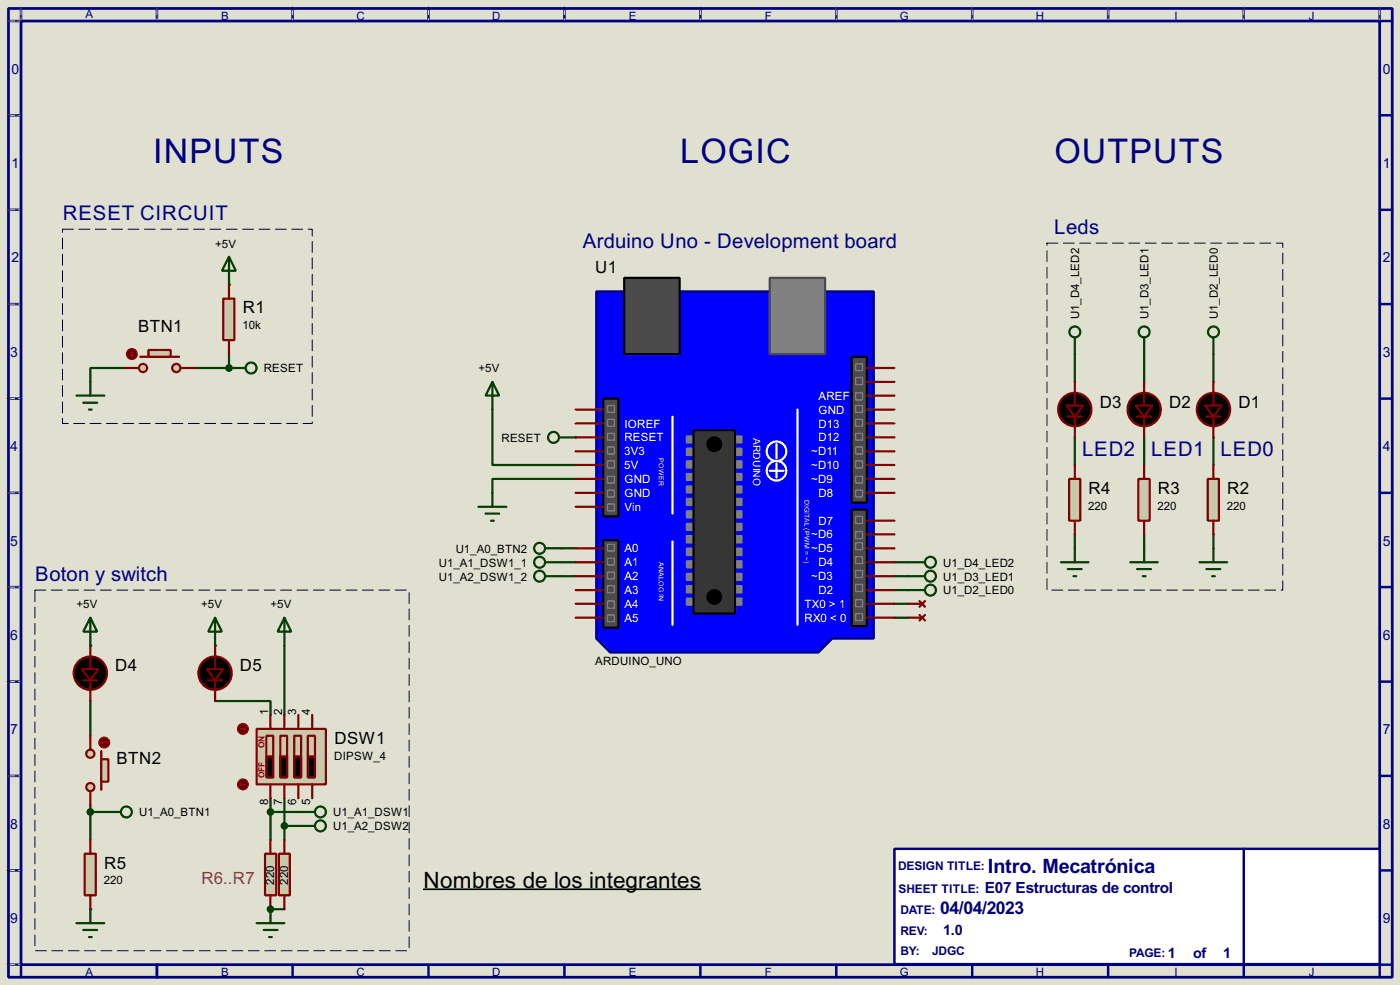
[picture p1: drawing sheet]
<svg xmlns="http://www.w3.org/2000/svg" width="256mm" height="180mm" viewBox="0 0 256 180" stroke-linecap="round" stroke-linejoin="round" font-family="sans-serif">
<path d="M0 0h256.5v180.3h-256.5z" fill="#e0e0d0"/>
<path d="M1.6 1.6h253.5v177.3h-253.5zM3.9 3.9h248.9v172.7h-248.9z" fill="none" stroke="#000080" stroke-width=".5"/>
<g fill="none" stroke="#000080" stroke-width=".45">
<path d="M3.9 1.6v2.3h-2.3M28.8 1.6v2.3M53.6 1.6v2.3M78.5 1.6v2.3M103.4 1.6v2.3M128.3 1.6v2.3M153.2 1.6v2.3M178.1 1.6v2.3M203 1.6v2.3M227.9 1.6v2.3M252.8 1.6v2.3h2.3M1.6 21.1h2.3"/>
<path d="M1.6 38.4h2.3M252.8 21.1h2.3M252.8 38.4h2.3M1.6 55.7h2.3M252.8 55.7h2.3M1.6 73h2.3M252.8 73h2.3M1.6 90.2h2.3M252.8 90.2h2.3M1.6 107.5h2.3M252.8 107.5h2.3M1.6 124.8h2.3"/>
<path d="M252.8 124.8h2.3M1.6 142h2.3M1.6 159.3h2.3M252.8 142h2.3M252.8 159.3h2.3M1.6 176.6h2.3v2.3M28.8 176.6v2.3M53.6 176.6v2.3M78.5 176.6v2.3M103.4 176.6v2.3M128.3 176.6v2.3M153.2 176.6v2.3"/>
<path d="M178.1 176.6v2.3M203 176.6v2.3M227.9 176.6v2.3M255.1 176.6h-2.3v2.3"/>
</g>
<g fill="none" stroke="#e0e0d0" stroke-width=".18">
<path d="M1.3 3.9h2.3M3.9 1.3v2.3M28.8 1.3v2.3M53.6 1.3v2.3M78.5 1.3v2.3M103.4 1.3v2.3M128.3 1.3v2.3M153.2 1.3v2.3M178.1 1.3v2.3M203 1.3v2.3M227.9 1.3v2.3M252.8 1.3v2.3"/>
<path d="M1.3 21.1h2.3M1.3 38.4h2.3M1.3 55.7h2.3M1.3 73h2.3M1.3 90.2h2.3M1.3 107.5h2.3M1.3 124.8h2.3M1.3 142h2.3M1.3 159.3h2.3M1.3 176.6h2.3"/>
</g>
<g fill="none" stroke="#000" stroke-width=".18" stroke-dasharray=".5 1">
<path d="M1.3 3.9h2.3M3.9 1.3v2.3M28.8 1.3v2.3M53.6 1.3v2.3M78.5 1.3v2.3M103.4 1.3v2.3M128.3 1.3v2.3M153.2 1.3v2.3M178.1 1.3v2.3M203 1.3v2.3M227.9 1.3v2.3M252.8 1.3v2.3"/>
<path d="M1.3 21.1h2.3M1.3 38.4h2.3M1.3 55.7h2.3M1.3 73h2.3M1.3 90.2h2.3M1.3 107.5h2.3M1.3 124.8h2.3M1.3 142h2.3M1.3 159.3h2.3M1.3 176.6h2.3"/>
</g>
<path d="M163.9 155.4h88.9v21.1h-88.9z" fill="#fff" stroke="#000080" stroke-width=".45"/>
<path d="M227.9 155.4v21.1" fill="none" stroke="#000080" stroke-width=".45"/>
<path d="M35.6 67.4h6.4M196.9 80.1v5M196.9 97.8v2.6M209.6 80.1v5M209.6 97.8v2.6M222.3 80.1v5M222.3 97.8v2.6" fill="none" stroke="#004000" stroke-width=".4"/>
<circle cx="42" cy="67.4" r=".2" fill="#004000"/>
<path d="M42 64.8v2.6" fill="none" stroke="#004000" stroke-width=".4"/>
<circle cx="42" cy="52.1" r=".2" fill="#004000"/>
<path d="M22.9 67.4h-6.3v2.5" fill="none" stroke="#004000" stroke-width=".4"/>
<circle cx="16.6" cy="166.4" r=".2" fill="#004000"/>
<path d="M16.6 128.3v6.4" fill="none" stroke="#004000" stroke-width=".4"/>
<circle cx="16.6" cy="118.2" r=".2" fill="#004000"/>
<path d="M16.6 147.4v6.3" fill="none" stroke="#004000" stroke-width=".4"/>
<circle cx="39.4" cy="118.2" r=".2" fill="#004000"/>
<path d="M196.9 64.8v5.1M209.6 64.8v5.1M222.3 64.8v5.1M39.4 128.3h10.2v2.6M49.6 146.1v7.6" fill="none" stroke="#004000" stroke-width=".4"/>
<circle cx="49.6" cy="166.4" r=".2" fill="#004000"/>
<path d="M52.1 146.1v7.6M49.6 166.4h2.5" fill="none" stroke="#004000" stroke-width=".4"/>
<circle cx="105.5" cy="80.1" r=".2" fill="#004000"/>
<g fill="none" stroke="#004000" stroke-width=".4">
<path d="M90.2 69.9l1.3 2.5h-2.5zM90.2 69.9v15.2h15.3M87.7 92.8h5.1M89 94h2.5M90 95.3h.5M105.5 87.7h-15.3v5.1M52.1 118.2v12.7M102.9 100.4h2.6M102.9 102.9h2.6M102.9 105.5h2.6M163.9 102.9h2.5M163.9 105.5h2.5"/>
<path d="M163.9 108h2.5M163.9 110.5h2.5M163.9 113.1h2.5M16.6 148.6h2.5M49.6 148.6h5.1M52.1 151.2h2.6"/>
</g>
<path d="M77.5 162.8h51" fill="none" stroke="#000" stroke-width=".3"/>
<g fill="#000" stroke="#800000" stroke-width=".4">
<path d="M195.4 74.2h3l-1.5 2.1z"/>
<circle cx="196.9" cy="75" r="3.1"/>
</g>
<path d="M195.6 76.3h2.6M196.9 69.9v4.3M196.9 76.3v3.8" fill="none" stroke="#800000" stroke-width=".4"/>
<path d="M195.9 87.7h2v7.6h-2z" fill="#c8c8aa" stroke="#800000" stroke-width=".4"/>
<path d="M208.3 76.3h2.6M209.6 69.9v4.3M209.6 76.3v3.8M196.9 85.1v2.6M196.9 95.3v2.5" fill="none" stroke="#800000" stroke-width=".4"/>
<path d="M194.4 102.9h5M195.6 104.2h2.6M196.7 105.5h.5M196.9 100.4v2.5" fill="none" stroke="#004000" stroke-width=".4"/>
<g fill="#000" stroke="#800000" stroke-width=".4">
<path d="M208.1 74.2h3l-1.5 2.1z"/>
<circle cx="209.6" cy="75" r="3.1"/>
</g>
<path d="M208.6 87.7h2v7.6h-2z" fill="#c8c8aa" stroke="#800000" stroke-width=".4"/>
<path d="M221 76.3h2.6M222.3 69.9v4.3M222.3 76.3v3.8M209.6 85.1v2.6M209.6 95.3v2.5" fill="none" stroke="#800000" stroke-width=".4"/>
<path d="M207.1 102.9h5M208.3 104.2h2.6M209.4 105.5h.5M209.6 100.4v2.5" fill="none" stroke="#004000" stroke-width=".4"/>
<g fill="#000" stroke="#800000" stroke-width=".4">
<path d="M220.8 74.2h3l-1.5 2.1z"/>
<circle cx="222.3" cy="75" r="3.1"/>
</g>
<path d="M221.3 87.7h2v7.6h-2z" fill="#c8c8aa" stroke="#800000" stroke-width=".4"/>
<path d="M222.3 85.1v2.6M222.3 95.3v2.5" fill="none" stroke="#800000" stroke-width=".4"/>
<path d="M219.8 102.9h5M221 104.2h2.6M222.1 105.5h.5M222.3 100.4v2.5" fill="none" stroke="#004000" stroke-width=".4"/>
<g fill="#c8c8aa" stroke="#800000" stroke-width=".4">
<circle cx="26.2" cy="67.4" r=".75"/>
<circle cx="32.3" cy="67.4" r=".75"/>
</g>
<path d="M25.7 65.3h7.1" fill="none" stroke="#800000" stroke-width=".4"/>
<path d="M27.2 64.1h4.1v1.2h-4.1z" fill="#c8c8aa" stroke="#800000" stroke-width=".4"/>
<path d="M22.9 67.4h2.6M33.1 67.4h2.5" fill="none" stroke="#800000" stroke-width=".4"/>
<circle cx="24.1" cy="64.8" r="1" fill="#400000" stroke="#f00" stroke-width=".2"/>
<path d="M23.9 65.1l.3 .2M24.2 64.3v1M24.2 64.3l.2 .3M24.2 64.3l-.3 .3M24.4 65.1l-.2 .2" fill="none" stroke="#f00" stroke-width=".2"/>
<g fill="none" stroke="#004000" stroke-width=".4">
<path d="M42 47l1.2 2.6h-2.5zM42 47v5.1M42 67.4h3"/>
<circle cx="46" cy="67.4" r="1"/>
</g>
<circle cx="41.9" cy="67.4" r=".5" fill="#004000" stroke="#004000" stroke-width=".4"/>
<path d="M40.9 54.7h2.1v7.6h-2.1z" fill="#c8c8aa" stroke="#800000" stroke-width=".4"/>
<path d="M42 52.1v2.6M42 62.3v2.5M16.6 118.2v4.3M166.4 113.1h2.6M166.4 110.5h2.6M168.5 112.6l1 1M168.5 110l1 1.1M169.5 112.6l-1 1M169.5 110l-1 1.1M15.3 124.5h2.5M16.6 124.5v3.8" fill="none" stroke="#800000" stroke-width=".4"/>
<g fill="none" stroke="#004000" stroke-width=".4">
<path d="M14 72.4h5.1M15.3 73.7h2.5M16.3 75h.5M16.6 69.9v2.5M102.4 80.1h3.1M166.4 108h3.1M166.4 105.5h3.1M166.4 102.9h3.1"/>
<circle cx="101.4" cy="80.1" r="1"/>
<circle cx="170.4" cy="102.9" r="1"/>
<circle cx="170.4" cy="105.5" r="1"/>
<circle cx="170.4" cy="108" r="1"/>
</g>
<path d="M11.5 42h45.7v35.5h-45.7zM191.8 44.5h43.2v63.5h-43.2z" fill="none" stroke="#e0e0d0" stroke-width=".18"/>
<path d="M11.5 42h45.7v35.5h-45.7zM191.8 44.5h43.2v63.5h-43.2z" fill="none" stroke="#000040" stroke-width=".18" stroke-dasharray="2 1"/>
<g fill="#000" stroke="#800000" stroke-width=".4">
<path d="M15 122.5h3.1l-1.5 2z"/>
<circle cx="16.5" cy="123.2" r="3.1"/>
</g>
<path d="M15.5 156.3h2.1v7.6h-2.1z" fill="#c8c8aa" stroke="#800000" stroke-width=".4"/>
<path d="M16.6 153.7v2.6M16.6 163.9v2.5" fill="none" stroke="#800000" stroke-width=".4"/>
<path d="M14 169h5.1M15.3 170.2h2.5M16.3 171.5h.5M16.6 166.4v2.6" fill="none" stroke="#004000" stroke-width=".4"/>
<g fill="#c8c8aa" stroke="#800000" stroke-width=".4">
<circle cx="16.5" cy="138" r=".75"/>
<circle cx="16.5" cy="144.1" r=".75"/>
</g>
<path d="M18.6 137.5v7.1" fill="none" stroke="#800000" stroke-width=".4"/>
<path d="M18.6 139h1.3v4.1h-1.3z" fill="#c8c8aa" stroke="#800000" stroke-width=".4"/>
<path d="M16.6 134.7v2.5M16.6 144.8v2.6" fill="none" stroke="#800000" stroke-width=".4"/>
<circle cx="19.1" cy="135.9" r="1" fill="#400000" stroke="#f00" stroke-width=".2"/>
<path d="M18.6 135.9h1M18.6 135.9l.3 .3M18.9 135.7l-.3 .2M19.4 135.7l.2 .2M19.6 135.9l-.2 .3" fill="none" stroke="#f00" stroke-width=".2"/>
<g fill="none" stroke="#004000" stroke-width=".4">
<path d="M16.6 113.1l1.2 2.5h-2.5zM16.6 113.1v5.1M99.9 100.4h3"/>
<circle cx="98.8" cy="100.4" r="1"/>
</g>
<circle cx="16.5" cy="148.6" r=".5" fill="#004000" stroke="#004000" stroke-width=".4"/>
<path d="M48.6 156.3h2v7.6h-2z" fill="#c8c8aa" stroke="#800000" stroke-width=".4"/>
<path d="M49.6 153.7v2.6M49.6 163.9v2.5" fill="none" stroke="#800000" stroke-width=".4"/>
<g fill="none" stroke="#004000" stroke-width=".4">
<path d="M39.4 113.1l1.3 2.5h-2.5zM39.4 113.1v5.1M99.9 102.9h3M47 169h5.1M48.3 170.2h2.6M49.3 171.5h.5M49.6 166.4v2.6"/>
<circle cx="98.8" cy="102.9" r="1"/>
</g>
<path d="M47 133.4h12.7v10.2h-12.7z" fill="#c8c8aa" stroke="#800000" stroke-width=".4"/>
<path d="M48.8 134.7h1.3v7.6h-1.3zM49.6 130.9v2.5M51.4 134.7h1.2v7.6h-1.2zM52.1 130.9v2.5M53.9 134.7h1.3v7.6h-1.3zM54.7 130.9v2.5M56.4 134.7h1.3v7.6h-1.3zM57.2 130.9v2.5M49.6 143.6v2.5M52.1 143.6v2.5M54.7 143.6v2.5M57.2 143.6v2.5" fill="none" stroke="#800000" stroke-width=".4"/>
<path d="M48.8 138.5h1.3v3.8h-1.3zM51.4 138.5h1.2v3.8h-1.2zM53.9 138.5h1.3v3.8h-1.3zM56.4 138.5h1.3v3.8h-1.3z" fill="#000" stroke="#800000" stroke-width=".4"/>
<circle cx="44.5" cy="143.6" r="1" fill="#400000" stroke="#f00" stroke-width=".2"/>
<path d="M44 143.6l.3 .2M44 143.6h1M44.3 143.3l-.3 .3" fill="none" stroke="#f00" stroke-width=".2"/>
<circle cx="44.5" cy="133.4" r="1" fill="#400000" stroke="#f00" stroke-width=".2"/>
<path d="M44 133.4h1M44.8 133.2l.2 .2M45 133.4l-.2 .3" fill="none" stroke="#f00" stroke-width=".2"/>
<g fill="#000" stroke="#800000" stroke-width=".4">
<path d="M37.9 122.5h3l-1.5 2z"/>
<circle cx="39.4" cy="123.2" r="3.1"/>
</g>
<path d="M39.4 118.2v4.3M38.2 124.5h2.5M39.4 124.5v3.8" fill="none" stroke="#800000" stroke-width=".4"/>
<circle cx="49.5" cy="148.6" r=".5" fill="#004000" stroke="#004000" stroke-width=".4"/>
<path d="M6.4 108h68.6v66h-68.6z" fill="none" stroke="#e0e0d0" stroke-width=".18"/>
<path d="M6.4 108h68.6v66h-68.6z" fill="none" stroke="#000040" stroke-width=".18" stroke-dasharray="2 1"/>
<g fill="none" stroke="#004000" stroke-width=".4">
<path d="M196.9 61.8v3M209.6 61.8v3M222.3 61.8v3"/>
<circle cx="196.9" cy="60.8" r="1"/>
<circle cx="209.6" cy="60.8" r="1"/>
<circle cx="222.3" cy="60.8" r="1"/>
</g>
<path d="M51.1 156.3h2v7.6h-2z" fill="#c8c8aa" stroke="#800000" stroke-width=".4"/>
<path d="M52.1 153.7v2.6M52.1 163.9v2.5" fill="none" stroke="#800000" stroke-width=".4"/>
<g fill="#004000" stroke="#004000" stroke-width=".4">
<circle cx="49.5" cy="166.4" r=".5"/>
<circle cx="52.1" cy="151.2" r=".5"/>
</g>
<g fill="none" stroke="#004000" stroke-width=".4">
<path d="M99.9 105.5h3"/>
<circle cx="98.8" cy="105.5" r="1"/>
</g>
<path d="M109.3 53.4h50.8v63.5h-7.6l-2.6 2.5h-38.1l-2.5-2.5z" fill-rule="evenodd" fill="#00f" stroke="#000080" stroke-width=".45"/>
<path d="M110.5 98.9h2.8v16h-2.8z" fill="#4b4b4b" stroke="#000" stroke-width=".4"/>
<path d="M111.3 99.6h1.3v1.3h-1.3zM111.3 102.2h1.3v1.2h-1.3zM111.3 104.7h1.3v1.3h-1.3zM111.3 107.2h1.3v1.3h-1.3zM111.3 110h1.3v1.3h-1.3zM111.3 112.6h1.3v1.2h-1.3z" fill="none" stroke="#808080" stroke-width=".25"/>
<path d="M110.5 73h2.8v21.5h-2.8z" fill="#4b4b4b" stroke="#000" stroke-width=".4"/>
<path d="M111.3 76.8h1.3v1.2h-1.3zM111.3 79.3h1.3v1.3h-1.3zM111.3 74.2h1.3v1.3h-1.3zM111.3 81.8h1.3v1.3h-1.3zM111.3 84.4h1.3v1.3h-1.3zM111.3 87.2h1.3v1.2h-1.3zM111.3 89.7h1.3v1.3h-1.3z" fill="none" stroke="#808080" stroke-width=".25"/>
<path d="M156 93.3h2.8v21.3h-2.8z" fill="#4b4b4b" stroke="#000" stroke-width=".4"/>
<path d="M156.8 99.4h1.2v1.2h-1.2zM156.8 101.9h1.2v1.3h-1.2zM156.8 104.4h1.2v1.3h-1.2zM156.8 107h1.2v1.3h-1.2zM156.8 109.8h1.2v1.3h-1.2zM156.8 112.3h1.2v1.3h-1.2z" fill="none" stroke="#808080" stroke-width=".25"/>
<path d="M156 65.3h2.8v26.7h-2.8z" fill="#4b4b4b" stroke="#000" stroke-width=".4"/>
<path d="M156.8 76.8h1.2v1.2h-1.2zM156.8 79.3h1.2v1.3h-1.2zM156.8 74.2h1.2v1.3h-1.2zM156.8 71.9h1.2v1.3h-1.2zM156.8 69.1h1.2v1.3h-1.2zM156.8 66.6h1.2v1.3h-1.2zM156.8 81.8h1.2v1.3h-1.2zM156.8 84.4h1.2v1.3h-1.2zM156.8 87.2h1.2v1.2h-1.2zM156.8 89.7h1.2v1.3h-1.2zM156.8 97.3h1.2v1.3h-1.2zM156.8 94.5h1.2v1.3h-1.2z" fill="none" stroke="#808080" stroke-width=".25"/>
<path d="M141 50.9h10.2v13.9h-10.2z" fill="#808080" stroke="#4b4b4b" stroke-width=".4"/>
<path d="M114.4 50.9h10.1v13.9h-10.1z" fill="#4b4b4b" stroke="#000" stroke-width=".4"/>
<g fill="#808080" stroke="#808080" stroke-width=".25">
<path d="M125.8 79.8h1.3v1.3h-1.3z"/>
<path d="M125.8 82.1h1.3v1.3h-1.3z"/>
<path d="M125.8 84.4h1.3v1.3h-1.3z"/>
<path d="M125.8 86.7h1.3v1.2h-1.3z"/>
<path d="M125.8 89h1.3v1.2h-1.3z"/>
<path d="M125.8 91.2h1.3v1.3h-1.3z"/>
<path d="M125.8 93.5h1.3v1.3h-1.3z"/>
<path d="M125.8 95.8h1.3v1.3h-1.3z"/>
<path d="M125.8 98.1h1.3v1.3h-1.3z"/>
<path d="M125.8 100.4h1.3v1.3h-1.3z"/>
<path d="M125.8 102.7h1.3v1.2h-1.3z"/>
<path d="M125.8 105h1.3v1.2h-1.3z"/>
<path d="M125.8 107.2h1.3v1.3h-1.3z"/>
<path d="M125.8 109.5h1.3v1.3h-1.3z"/>
<path d="M134.7 79.8h1.2v1.3h-1.2z"/>
<path d="M134.7 82.1h1.2v1.3h-1.2z"/>
<path d="M134.7 84.4h1.2v1.3h-1.2z"/>
<path d="M134.7 86.7h1.2v1.2h-1.2z"/>
<path d="M134.7 89h1.2v1.2h-1.2z"/>
<path d="M134.7 91.2h1.2v1.3h-1.2z"/>
<path d="M134.7 93.5h1.2v1.3h-1.2z"/>
<path d="M134.7 95.8h1.2v1.3h-1.2z"/>
<path d="M134.7 98.1h1.2v1.3h-1.2z"/>
<path d="M134.7 100.4h1.2v1.3h-1.2z"/>
<path d="M134.7 102.7h1.2v1.2h-1.2z"/>
<path d="M134.7 105h1.2v1.2h-1.2z"/>
<path d="M134.7 107.2h1.2v1.3h-1.2z"/>
<path d="M134.7 109.5h1.2v1.3h-1.2z"/>
</g>
<path d="M127.1 78.8h7.6v33.5h-7.6z" fill="#363636" stroke="#000" stroke-width=".4"/>
<g fill="#000" stroke="#000" stroke-width=".4">
<circle cx="130.8" cy="81.3" r="1.25"/>
<circle cx="130.8" cy="109.3" r="1.25"/>
</g>
<g fill="none" stroke="#fff" stroke-width=".4">
<path d="M123.2 76.3v17.7M146.1 75v39.4M123.2 99.1v15.3M141 86.2h2.6M142.3 81.3v2.6M142.3 84.9v2.5"/>
<circle cx="142.2" cy="82.6" r="1.8"/>
<circle cx="142.2" cy="86.2" r="1.8"/>
</g>
<path d="M111.3 92.3h1.3v1.2h-1.3z" fill="none" stroke="#808080" stroke-width=".25"/>
<g fill="none" stroke="#800000" stroke-width=".4">
<path d="M105.5 77.5h5M105.5 75h5M158.8 77.5h5.1M158.8 72.4h5.1M158.8 75h5.1M158.8 67.4h5.1M158.8 69.9h5.1M105.5 80.1h5M105.5 82.6h5M105.5 85.1h5M105.5 87.7h5M105.5 90.2h5"/>
<path d="M105.5 92.8h5M158.8 80.1h5.1M158.8 82.6h5.1M158.8 85.1h5.1M158.8 87.7h5.1M158.8 90.2h5.1M158.8 95.3h5.1M158.8 97.8h5.1M105.5 100.4h5M105.5 102.9h5M105.5 105.5h5M105.5 108h5"/>
<path d="M105.5 110.5h5M105.5 113.1h5M158.8 100.4h5.1M158.8 102.9h5.1M158.8 105.5h5.1M158.8 108h5.1M158.8 110.5h5.1M158.8 113.1h5.1"/>
</g>
<g fill="none" stroke="#004000" stroke-width=".4">
<path d="M52.1 113.1l1.3 2.5h-2.5zM52.1 113.1v5.1M19.1 148.6h3.1M54.7 148.6h3M54.7 151.2h3"/>
<circle cx="23.1" cy="148.6" r="1"/>
<circle cx="58.7" cy="151.2" r="1"/>
<circle cx="58.7" cy="148.6" r="1"/>
</g>
<g font-size="7" fill="#000080">
<text x="28.1" y="29.8">INPUTS</text>
<text x="124.6" y="29.8">LOGIC</text>
<text x="193.2" y="29.8">OUTPUTS</text>
</g>
<text font-size="4.6" x="77.6" y="162.6">Nombres de los integrantes</text>
<g font-size="4.2" fill="#000080">
<text x="11.5" y="40.3">RESET CIRCUIT</text>
<text x="106.8" y="45.4">Arduino Uno - Development board</text>
<text x="193.1" y="42.9">Leds</text>
<text x="198.2" y="83.5">LED2</text>
<text x="210.9" y="83.5">LED1</text>
<text x="223.6" y="83.5">LED0</text>
<text x="6.5" y="106.4">Boton y switch</text>
</g>
<text font-size="4.1" fill="#000080" x="181" y="159.7">Intro. Mecatrónica</text>
<text font-size="3.6" fill="#000080" x="172.3" y="167.4">04/04/2023</text>
<g font-size="3.5">
<text x="109.1" y="50.1">U1</text>
<text x="44.5" y="57.4">R1</text>
<text x="25.3" y="60.7">BTN1</text>
<text x="201.5" y="74.6">D3</text>
<text x="214.2" y="74.6">D2</text>
<text x="226.9" y="74.6">D1</text>
<text x="199.4" y="90.4">R4</text>
<text x="212.1" y="90.4">R3</text>
<text x="224.8" y="90.4">R2</text>
<text x="21.1" y="122.9">D4</text>
<text x="44" y="122.9">D5</text>
<text x="61.3" y="136.1">DSW1</text>
<text x="21.4" y="139.9">BTN2</text>
<text x="19.1" y="159">R5</text>
</g>
<text font-size="3.5" fill="#804040" x="36.9" y="161.7">R6..R7</text>
<text font-size="3.2" fill="#000080" x="180.4" y="163.5">E07 Estructuras de control</text>
<g font-size="3" fill="#000080">
<text x="172.8" y="171.1">1.0</text>
<text x="214" y="175.4">1</text>
<text x="218.6" y="175.4">of</text>
<text x="224.1" y="175.4">1</text>
</g>
<g font-size="2.9" fill="#000080">
<text x="2.1" y="13.5">0</text>
<text x="253.4" y="13.5">0</text>
<text x="2.1" y="30.7">1</text>
<text x="253.4" y="30.7">1</text>
<text x="2.1" y="48">2</text>
<text x="253.4" y="48">2</text>
<text x="1.9" y="65.3">3</text>
<text x="253.4" y="65.3">3</text>
<text x="1.9" y="82.5">4</text>
<text x="253.4" y="82.5">4</text>
<text x="1.9" y="99.9">5</text>
<text x="253.4" y="99.9">5</text>
<text x="1.9" y="117.1">6</text>
<text x="253.4" y="117.1">6</text>
<text x="1.9" y="134.4">7</text>
<text x="253.4" y="134.4">7</text>
<text x="1.9" y="151.7">8</text>
<text x="253.4" y="151.7">8</text>
<text x="1.9" y="168.9">9</text>
<text x="253.4" y="168.9">9</text>
</g>
<g font-size="2.5" fill="#000080">
<text x="164.5" y="159.2">DESIGN TITLE:</text>
<text x="164.6" y="163.5">SHEET TITLE:</text>
<text x="164.9" y="167.4">DATE:</text>
<text x="164.9" y="171.2">REV:</text>
<text x="164.9" y="174.7">BY:</text>
<text x="170.7" y="174.7">JDGC</text>
<text x="206.8" y="175.2">PAGE:</text>
</g>
<g font-size="2.4" fill="#000080">
<text x="15.6" y="3.4">A</text>
<text x="40.5" y="3.6">B</text>
<text x="65.3" y="3.6">C</text>
<text x="90.2" y="3.6">D</text>
<text x="115.2" y="3.6">E</text>
<text x="140.1" y="3.6">F</text>
<text x="164.8" y="3.6">G</text>
<text x="189.8" y="3.6">H</text>
<text x="215.1" y="3.6">I</text>
<text x="239.8" y="3.6">J</text>
<text x="15.6" y="178.7">A</text>
<text x="40.5" y="178.7">B</text>
<text x="65.3" y="178.7">C</text>
<text x="90.2" y="178.7">D</text>
<text x="115.2" y="178.7">E</text>
<text x="140.1" y="178.7">F</text>
<text x="164.8" y="178.7">G</text>
<text x="189.8" y="178.7">H</text>
<text x="215.1" y="178.7">I</text>
<text x="239.8" y="178.7">J</text>
</g>
<g font-size="2.4">
<text x="39.4" y="45.3">+5V</text>
<text x="197.7" y="58.4" transform="rotate(-90 197.7 58.4)">U1_D4_LED2</text>
<text x="210.4" y="58.4" transform="rotate(-90 210.4 58.4)">U1_D3_LED1</text>
<text x="223.1" y="58.4" transform="rotate(-90 223.1 58.4)">U1_D2_LED0</text>
<text x="44.5" y="60.3">10k</text>
<text x="48.3" y="68.1">RESET</text>
<text x="87.7" y="68.1">+5V</text>
<text x="91.9" y="80.8">RESET</text>
<text x="199.4" y="93.3">220</text>
<text x="212.1" y="93.3">220</text>
<text x="224.8" y="93.3">220</text>
<text x="83.5" y="101.2">U1_A0_BTN2</text>
<text x="80.4" y="103.7">U1_A1_DSW1_1</text>
<text x="80.4" y="106.3">U1_A2_DSW1_2</text>
<text x="172.8" y="106.3">U1_D3_LED1</text>
<text x="172.8" y="103.7">U1_D4_LED2</text>
<text x="14" y="111.3">+5V</text>
<text x="36.9" y="111.3">+5V</text>
<text x="49.6" y="111.3">+5V</text>
<text x="172.8" y="108.8">U1_D2_LED0</text>
<text x="109" y="121.7">ARDUINO_UNO</text>
<text x="49.1" y="130.9" transform="rotate(-90 49.1 130.9)">1</text>
<text x="51.7" y="130.9" transform="rotate(-90 51.7 130.9)">2</text>
<text x="54.2" y="130.9" transform="rotate(-90 54.2 130.9)">3</text>
<text x="56.8" y="130.8" transform="rotate(-90 56.8 130.8)">4</text>
<text x="61.2" y="139">DIPSW_4</text>
<text x="25.5" y="149.4">U1_A0_BTN1</text>
<text x="49.1" y="147.3" transform="rotate(-90 49.1 147.3)">8</text>
<text x="51.7" y="147.2" transform="rotate(-90 51.7 147.2)">7</text>
<text x="54.2" y="147.3" transform="rotate(-90 54.2 147.3)">6</text>
<text x="56.8" y="147.3" transform="rotate(-90 56.8 147.3)">5</text>
<text x="61" y="149.4">U1_A1_DSW1</text>
<text x="61" y="152">U1_A2_DSW2</text>
<text x="19.1" y="161.9">220</text>
<text x="50.3" y="161.9" transform="rotate(-90 50.3 161.9)">220</text>
<text x="52.8" y="161.9" transform="rotate(-90 52.8 161.9)">220</text>
</g>
<g font-size="2.4" fill="#fff">
<text x="149.9" y="75.7">GND</text>
<text x="149.9" y="73.2">AREF</text>
<text x="114.4" y="83.3">3V3</text>
<text x="114.4" y="78.3">IOREF</text>
<text x="114.4" y="80.8">RESET</text>
<text x="148.6" y="83.3">~D11</text>
<text x="149.9" y="78.3">D13</text>
<text x="149.9" y="80.8">D12</text>
<text x="114.4" y="85.9">5V</text>
<text x="114.4" y="88.4">GND</text>
<text x="148.6" y="85.9">~D10</text>
<text x="148.6" y="88.4">~D9</text>
<text x="114.4" y="91">GND</text>
<text x="114.4" y="93.5">Vin</text>
<text x="149.9" y="91">D8</text>
<text x="114.4" y="101.1">A0</text>
<text x="148.6" y="98.6">~D6</text>
<text x="148.6" y="101.1">~D5</text>
<text x="149.9" y="96">D7</text>
<text x="114.4" y="103.7">A1</text>
<text x="114.4" y="106.2">A2</text>
<text x="148.6" y="106.2">~D3</text>
<text x="149.9" y="103.7">D4</text>
<text x="114.4" y="108.7">A3</text>
<text x="114.4" y="111.3">A4</text>
<text x="114.4" y="113.8">A5</text>
<text x="147.4" y="111.3">TX0 &gt; 1</text>
<text x="147.4" y="113.8">RX0 &lt; 0</text>
<text x="149.9" y="108.7">D2</text>
</g>
<text font-size="2.1" fill="#fff" x="137.9" y="80.1" transform="rotate(90 137.9 80.1)">ARDUINO</text>
<g font-size="1.7" fill="#800000">
<text x="48.4" y="137" transform="rotate(-90 48.4 137)">ON</text>
<text x="48.5" y="142.5" transform="rotate(-90 48.5 142.5)">OFF</text>
</g>
<g font-size="1.4" fill="#fff">
<text x="120.7" y="83.9" transform="rotate(90 120.7 83.9)">POWER</text>
<text x="147.3" y="91.5" transform="rotate(90 147.3 91.5)">DIGITAL (PWM = ~)</text>
<text x="120.7" y="102.9" transform="rotate(90 120.7 102.9)">ANALOG IN</text>
</g>
</svg>
